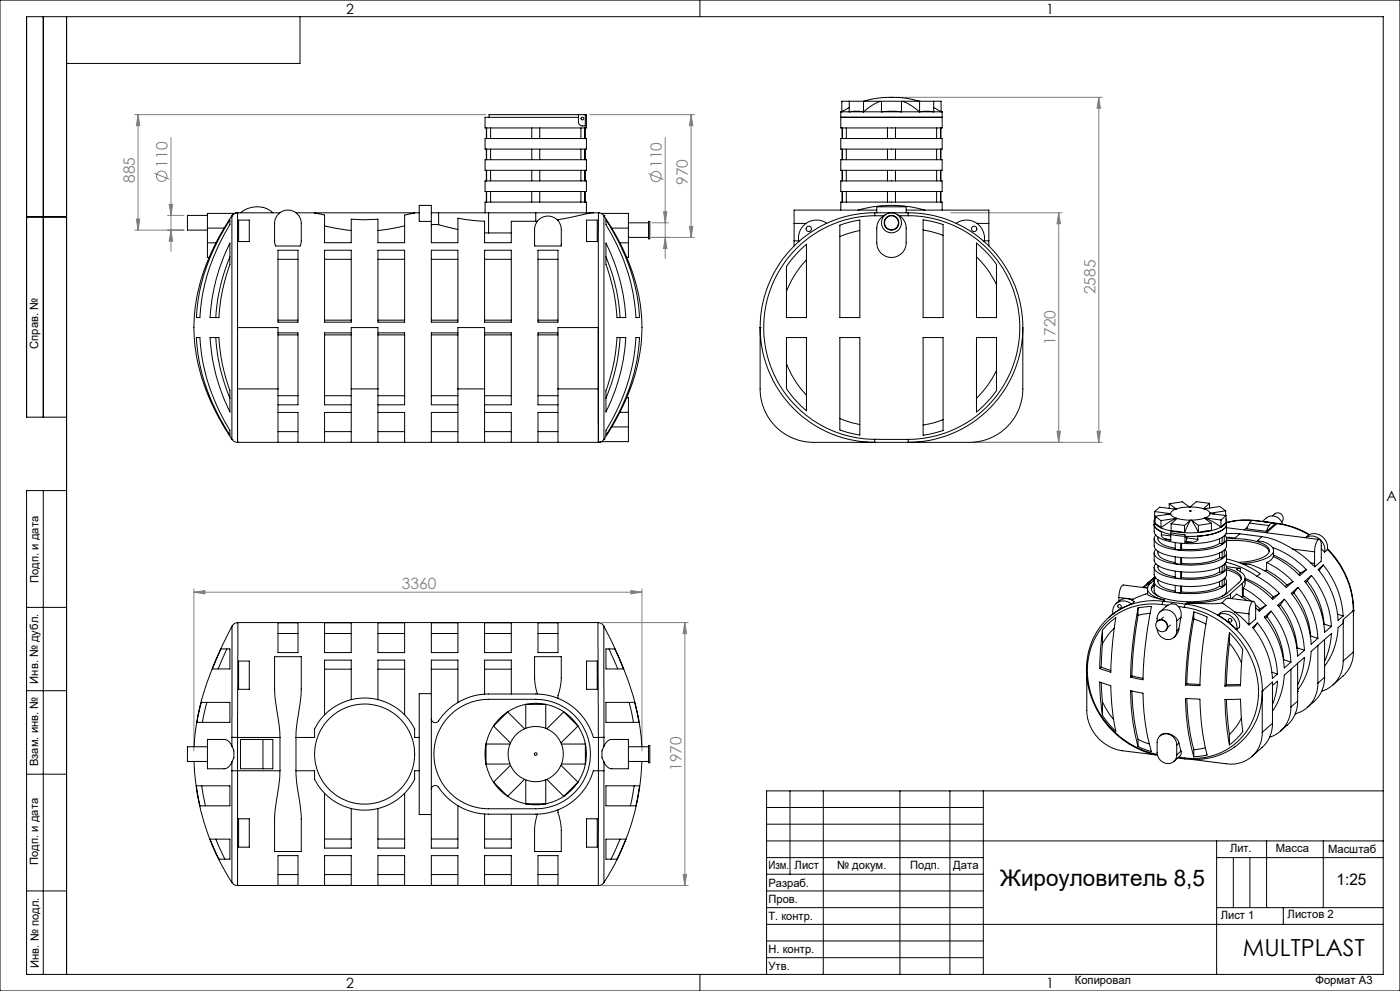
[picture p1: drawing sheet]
<svg xmlns="http://www.w3.org/2000/svg" width="420mm" height="297mm" viewBox="0 0 420 297" stroke-linecap="round" stroke-linejoin="round" font-family="sans-serif">
<g fill="none" stroke="#808080" stroke-width=".3">
<path d="M40.4 34.4h105.3M41.4 34.4l.5 3.3h-1zM41.4 34.4v34.6M176.9 34.4h31.4M207.3 34.4l.6 3.3h-1.1zM207.3 34.4v36.8M268.9 29.2h61.7M329.6 29.2l.5 3.3h-1zM329.6 29.2v103.4M46.3 51.9l4.4 1.8M51.3 41.2v34.1M194.6 52l4.4 1.8"/>
<path d="M199.6 41.3v36.2M40.4 69h14.8M40.9 65.6h1l-.5 3.4zM50.3 64.6h4.9M50.8 61.3h1l-.5 3.3zM51.3 69l.5 3.3h-1zM195.5 71.2h12.8M195.5 66.8h5.1M199.1 63.5h1l-.5 3.3zM199.6 71.2l.5 3.3h-1zM206.8 67.9h1.1l-.6 3.3zM285.3 63.8h33.3"/>
<path d="M317.6 63.8v68.8M317.6 63.8l.5 3.3h-1zM291.9 132.6h38.7M317.1 129.3h1l-.5 3.3zM329.1 129.3h1l-.5 3.3zM58.2 177.5l3.3-.5v1zM58.2 176.5v48.5M58.2 177.5h134.4M189.3 177l3.3 .5-3.3 .5zM192.6 176.5v48.5M180.5 186.6h25.9M205.5 186.6v78.8"/>
<path d="M205.5 186.6l.5 3.3h-1.1zM180.5 265.4h25.9M204.9 262.1h1.1l-.5 3.3z"/>
<circle cx="48.5" cy="52.8" r="1.55"/>
<circle cx="196.8" cy="52.9" r="1.56"/>
</g>
<g fill="none" stroke="#000" stroke-width=".3">
<path d="M0 0h420v297h-420zM13 5v120M20 5v287M90 5v14h-70M210 0v5M8 65h12M20 125h-12v-120h407v287h-407v-145h12M13 147v145M8 182h12M8 207h12M8 232h12M237 237v25"/>
<path d="M247 237v55M270 237v55M285 237v55M295 237v55M415 237h-185v55M230 257h65M230 242h65M230 247h65M230 252h185M365 252v40M365 257h50M370 257v15"/>
<path d="M375 257v15M380 252v20M397 252v20M8 267h12M230 262h65M230 267h65M230 272h65M230 277h185M365 272h50M385 272v5M210 292v5M230 282h65"/>
<path d="M230 287h65"/>
</g>
<g fill="#808080">
<path d="M58.2 177.5l3.3-.5v1zM189.3 177l3.3 .5-3.3 .5z"/>
<path d="M51.3 69l.5 3.3h-1zM50.8 61.3h1l-.5 3.3zM40.9 65.6h1l-.5 3.4zM41.4 34.4l.5 3.3h-1zM199.6 71.2l.5 3.3h-1zM199.1 63.5h1l-.5 3.3zM206.8 67.9h1.1l-.6 3.3zM207.3 34.4l.6 3.3h-1.1zM317.1 129.3h1l-.5 3.3zM317.6 63.8l.5 3.3h-1zM329.1 129.3h1l-.5 3.3zM329.6 29.2l.5 3.3h-1z"/>
<path d="M205.5 186.6l.5 3.3h-1.1zM204.9 262.1h1.1l-.5 3.3z"/>
</g>
<g fill="none" stroke="#000" stroke-width=".3">
<path d="M145.9 38.3v3.2M146 38.3v3.2M147.2 38.3v3.2M159.5 38.3v3.2M161.9 38.3v3.2M173.5 34.4v2.1a1.52 1.52 0 0 0 2.1 1.2v-3.3M173.5 34.4h-26.8v.8M173.5 34.4h2.1M174.3 38.3v3.2M175.5 38.3v3.2M175.6 34.4h.3v3.9h-30.4v-3.1h28M252.2 35.1h30.4"/>
<path d="M252.2 33.5h.4M252.2 35.2h30.4M252.2 33.5v4.8h30.4v-4.8M252.6 33.3l-.4 .2M252.6 33.5h2.2M252.6 33.5v-3.2h11.5a16.3 16.3 0 0 0-5.1 3.2M252.7 38.3v3.2M253.4 35.1v.1M253.9 38.3v3.2M254.8 33.5h4.2M254.8 32.2l-2.2 1.3M254.8 33.5l1.6-.2 2.6 .2"/>
<path d="M254.8 30.3v3.2M259 33.5h5.4M259 30.3v3.2M259.2 30.3a30 30 0 0 1 16.5 0M264.4 33.5h6M264.4 33.5l2.7-.2 3.3 .2M264.4 33.5v-3.2h6v3.2M266.2 38.3v3.2M268.6 38.3v3.2M270.4 33.5h5.5M275.9 33.5h4.2M275.9 33.5a17 17 0 0 0-5.1-3.2h11.5v3.2"/>
<path d="M275.9 33.5l1.6-.2 2.6 .2M275.9 30.3v3.2M280.1 33.5h2.2M280.1 32.2l2.2 1.3M280.1 30.3v3.2M281 38.3v3.2M281.4 35.1v.1M282.2 38.3v3.2M282.3 38.3v3.2M282.3 33.5h.3M282.4 33.3l.2 .2M145.5 41.5h30.4v3.2h-30.4z"/>
<path d="M145.5 47.9h30.4v3.1h-30.4zM145.5 54.2h30.4v3.2h-30.4zM145.9 44.7v3.2M145.9 51v3.2M145.9 57.4v3.2M146 44.7v3.2M146 51v3.2M146 57.4v3.2M147.2 44.7v3.2M147.2 51v3.2M147.2 57.4v3.2M159.5 44.7v3.2"/>
<path d="M159.5 51v3.2M159.5 57.4v3.2M161.9 44.7v3.2M161.9 51v3.2M161.9 57.4v3.2M174.3 44.7v3.2M174.3 51v3.2M174.3 57.4v3.2M175.5 44.7v3.2M175.5 51v3.2M175.5 57.4v3.2M252.2 41.5h30.4v3.2h-30.4z"/>
<path d="M252.2 54.2h30.4v3.2h-30.4zM252.2 47.9h30.4v3.1h-30.4zM252.7 44.7v3.2M252.7 51v3.2M252.7 57.4v3.2M253.9 44.7v3.2M253.9 51v3.2M253.9 57.4v3.2M266.2 44.7v3.2M266.2 51v3.2M266.2 57.4v3.2M268.6 44.7v3.2"/>
<path d="M268.6 51v3.2M268.6 57.4v3.2M281 44.7v3.2M281 51v3.2M281 57.4v3.2M282.2 44.7v3.2M282.2 51v3.2M282.2 57.4v3.2M282.3 44.7v3.2M282.3 51v3.2M282.3 57.4v3.2M62.2 72.8v4.3h.5"/>
<path d="M62.2 64.6h-6v4.4h6M62.2 72.8h2.6M62.2 68.4h5M62.2 68.4v4.4M64.8 72.8l-1.4 2.9a51.8 51.8 0 0 0 1.5 48.1l4.7 7.9M67.2 68.4l-2.4 4.4M69 72.8v2.2a16.1 16.1 0 0 1-1.3 8.1 54.6 54.6 0 0 0-2 12.1h-2.7a57.1 57.1 0 0 1 6-22.4zM69 65.9v1.2a65.1 65.1 0 0 0-8.4 22.1l-.6 6h-1.1a58.5 58.5 0 0 1 10.1-29.3zM69 77a55.4 55.4 0 0 0-4.3 18.2M69.6 64.7v67M69.6 64.7l-2.4 3.7M69.6 64.7h.1"/>
<path d="M70.2 64.1l-.6 .6M70.2 64.1l-8-.1v4.4M71.3 63.8l-1.1 .3M71.3 63.8v34.4M71.3 63.8l-.9 .2-.8 .7M71.3 63.8h.1M71.3 63.8h12.7M71.6 66h3.2v6.4h-3.2zM72.1 63.8a7.4 7.4 0 0 1 9.7 0M83.4 75h6v21.6h-6zM83.4 77.7h6M83.5 64.2a4 4 0 0 1 4.4-1 4 4 0 0 1 2.5 3.8v5.4l-.3 1.3h-7.4l-.3-1.3v-5.7l.2-1.1z"/>
<path d="M88.8 63.8h5.6M94.4 63.8l3 .6v8.3h8v-7l3.3 .2 4.7-.2v7h8v-8.3l3-.6M94.4 63.8h30M97.4 75h8v21.6h-8zM97.4 67.7l8 1.4M97.4 77.7h8M113.4 75h8v21.6h-8zM113.4 77.7h8M121.4 67.7l-8 1.4M124.4 63.8h1.4M125.8 61.6h3.6v4.8h-3.6zM129.4 75h8v21.6h-8z"/>
<path d="M129.4 63.8h2.2M129.4 77.7h8M131.6 67.3h-1.4l-.8 .2M131.6 67.3l5.8 1.5M131.6 63.8h15M131.6 63.8v3.5M145.4 75h8v21.6h-8zM145.4 69.8h1.2M145.4 77.7h8M145.5 63.8v-3.2h30.4v3.2M146.6 63.8h14.1M146.6 69.8h6.8"/>
<path d="M146.6 63.8v6M160.7 63.8h17.3M160.7 63.8v2.5M161.2 66.3h-7.8v6.4h-8v-6.4l-3.6-.2-4.4-.7v7.3h-8v-6.3M161.4 75h6v21.6h-6zM161.4 77.7h6M161.5 66a4 4 0 0 1 4.4-1 4 4 0 0 1 2.5 3.8l-.1 4.9h-7.9v-5.2l.2-1.1zM176 66h3.2v6.4h-3.2zM178 63.8l-10.6 2v.3M178 63.8h1.5M179.5 63.8v34.4M179.5 63.8l.9 .2 .8 .7"/>
<path d="M179.5 63.8h.1M180.6 64.1l7.9-.1v4.4M181.2 64.7h.1M181.2 64.7v67M181.2 64.7l2.3 3.7M181.8 65.9a59.1 59.1 0 0 1 10.1 29.3h-1.1a58.7 58.7 0 0 0-9-27.9zM181.8 72.8a58.4 58.4 0 0 1 5.9 22.4h-2.6a55.9 55.9 0 0 0-3.3-16zM181.8 77a55.4 55.4 0 0 1 4.2 18.2M183.5 68.4l2.4 4.4M183.5 68.4h5M185.9 72.8l1.2 2.3a51.7 51.7 0 0 1-1.2 48.5M185.9 72.8h2.6"/>
<path d="M188.5 72.8v4.3h-.5M188.5 66.8h6.1M188.5 71.2h6.1M188.5 68.4v4.4M194.6 66.4h.3v5.2h-.3zM238.2 72.2v1.5M238.2 67v5.2M238.2 72.2h1.4M238.2 67h3.6M239.5 75.5l2.4-2.3v22h-6v-15.3zM241.9 77.9l-.6 .6a29.2 29.2 0 0 0-5.4 8.8M248 66.9a5.4 5.4 0 0 0-6-.1 5.4 5.4 0 0 0-2.4 5.6"/>
<path d="M252 67.5l2.9-.9 3.1-.6v29.2h-6zM252.2 63v-2.4h30.4v2.4M257.4 63a36.3 36.3 0 0 1 20.1 0M258 69.1l-3.8 1-2.2 .8M262.4 64.7a33.5 33.5 0 0 0-33.3 33.5 33.5 33.5 0 0 0 33.3 33.5M262.4 64.7h2.7M262.4 63.8a34.4 34.4 0 0 0-34.4 34.4M262.4 63.8v.9M262.4 63.8h10.1M263 63.8v-1.8h8.9v1.8M263 63h-24.8v4M265.7 64.3a4.5 4.5 0 0 0-2.7 4.1v4.4a4.4 4.4 0 0 0 4.4 4.4 4.4 4.4 0 0 0 4.5-4.4v-4.4a4.5 4.5 0 0 0-2.7-4.1"/>
<path d="M269.8 64.7h2.7M271.9 63h24.8v4M272.5 64.7a33.5 33.5 0 0 1 33.4 33.5 33.5 33.5 0 0 1-33.4 33.5M272.5 63.8a34.3 34.3 0 0 1 34.3 34.4M272.5 63.8v.9M276.9 68.9l2.4 .5 3.6 1.2M276.9 65.9l6 1.4v27.9h-6zM286.8 66.9a5.4 5.4 0 0 1 6.1-.1 5.4 5.4 0 0 1 2.3 5.6M292.9 72.8a33.7 33.7 0 0 1 6 6.4v16h-6zM292.9 77a28.7 28.7 0 0 1 6 8.3M293.1 67h3.6M295.3 72.2h1.4"/>
<path d="M296.7 72.2v1.5M296.7 67v5.2M71.3 98.2v34.4M71.3 98.2h12.1v18.4M71.3 98.2v18.4M83.4 99.8h6v21.5h-6M83.4 96h6M97.4 96h8M105.4 99.8h-8v21.5h8M113.4 99.8h8v21.5h-8M113.4 96h8M129.4 96h8"/>
<path d="M137.4 99.8h-8v21.5h8M145.4 99.8h8v21.5h-8M145.4 96h8M161.4 96h6M167.4 99.8h-6v21.5h6M179.5 98.2v34.4M179.5 98.2h-12.1v18.4M179.5 98.2v18.4M228 98.2a34.4 34.4 0 0 0 34.4 34.4M228 98.2h.1M228 98.2v18.4a16 16 0 0 0 16.1 16h18.3M306.8 98.2a34.4 34.4 0 0 1-34.3 34.4"/>
<path d="M306.8 98.2v18.4a16 16 0 0 1-16 16h-18.3M58.9 101.2h1.1a61.1 61.1 0 0 0 9 28.1v1.2a58.8 58.8 0 0 1-10.1-29.3zM63 101.2h2.7a54.4 54.4 0 0 0 3.3 15.9v6.4a58.5 58.5 0 0 1-6-22.3zM64.7 101.2a55.4 55.4 0 0 0 4.3 18.2M71.3 116.6v16M71.3 116.6h12.1M83.4 116.6v16M83.4 100.4h6M83.4 118.6h6M97.4 100.4h8M97.4 118.6h8M105.4 116.6v16"/>
<path d="M105.4 116.6h8M105.4 116.6v-18.4h8v18.4M113.4 116.6v16M113.4 100.4h8M113.4 118.6h8M129.4 100.4h8M129.4 118.6h8M137.4 116.6v16M137.4 116.6h8M137.4 116.6v-18.4h8v18.4M145.4 116.6v16M145.4 100.4h8"/>
<path d="M145.4 118.6h8M161.4 100.4h6M161.4 118.6h6M167.4 116.6v16M167.4 116.6h12.1M179.5 116.6v16M185.1 101.2h2.6a56.7 56.7 0 0 1-5.9 22.3v-2.2a15.9 15.9 0 0 1 1.2-8 52.6 52.6 0 0 0 2.1-12.1zM186 101.2a55.4 55.4 0 0 1-4.2 18.2M188 119.2h.5v4.4M190.8 101.2h1.1a59.4 59.4 0 0 1-10.1 29.3v-1.2a61.1 61.1 0 0 0 9-28.1zM235.9 101.2h6v21.9a32.2 32.2 0 0 1-6-6.7zM235.9 109a29.5 29.5 0 0 0 6 9.5"/>
<path d="M252 101.2h6v29.2l-6-1.5zM276.9 101.2h6v27.8l-6 1.5zM292.9 101.2h6v15.9a33.7 33.7 0 0 1-6 6.4zM298.9 111a29.7 29.7 0 0 1-6 8.4M69.6 131.7l.6 .6 1.1 .3M69.6 131.7h.1M71.3 132.6h.1M71.3 132.6h108.2M83.4 123.6h6v9M83.4 129.4h6M97.4 129.4h8M105.4 123.6h-8v9"/>
<path d="M113.4 123.6h8v9M113.4 129.4h8M129.4 129.4h8M137.4 123.6h-8v9M145.4 123.6h8v9M145.4 129.4h8M161.4 129.4h6M167.4 123.6h-6v9M179.5 132.6h.1M181.2 131.7h.1M181.2 131.7l-.6 .6-1.1 .3M183.5 127.9l-2.3 3.8"/>
<path d="M183.5 127.9h5M185.9 123.6l-2.4 4.3M185.9 123.6h2.6M188.5 127.9v4.5h-8.1l-.9 .2M188.5 123.6v4.3M252 125.4l2.9 1.1 3.1 .7M262.4 131.7h10.1M262.4 131.7v.9M262.4 132.6h10.1M272.5 131.7v.9M282.9 125.8l-2.9 .9-3.1 .7M346.3 156.1v3.2a3.6 3.6 0 0 0 3 2.6l3.8 .8 4.5 .2 4.2-.3 2.2-.5 2-.7a2.73 2.73 0 0 0 1.9-2.1v-3.2"/>
<path d="M346.4 155.5l-.1 .7 .2 .7M346.4 153.3l1.5-1.3 4.7 .6a1.76 1.76 0 0 0-1.4 1.3M346.4 153.3l4.8 .6M346.4 153.3v2.2M346.5 154.7l4.7-.7a2.4 2.4 0 0 0 1.8 1.3M346.5 156.9l.9 .8 .9 .5M346.5 156.9l1.8 1.3M346.5 155.4l-.1 .1M346.5 154.7l1.8 1.3M346.5 154.7v2.2M348.3 158.2l3 .9M348.3 156v2.2"/>
<path d="M348.4 159.3l-.2-.1a2.73 2.73 0 0 1-1.9-2 4.1 4.1 0 0 0 3.5 2.6l3.6 .7 4.9 .3 4-.5 3.7-1.1a2.73 2.73 0 0 0 1.9-2 3.9 3.9 0 0 1-3.3 2.6l-2.8 .6-2.5 .3M348.4 159.3v1M348.4 159.3h.1M350.8 151l2.1 1.5M350.8 151l3.9-.6 2.1 1.5M350.8 151v1.4M351.2 153.9l-1.5 .4M351.3 159.1l4.1 .5M351.3 157l4.1 .5M351.3 157v2.1M352.3 152.5h.6M353 155.3l-2.5 1.3-2.2 1.6"/>
<path d="M353 155.3l-4.7 .7M355.4 157.5v2.1M356.8 151.9h.3M356.8 151.9l-3.9 .6M356.8 153.1h.6zM357 151.9l1.7 .1 2.4 .5M357.2 155.9l-1.8 3.7M357.2 155.9l-4-.5-1.9 1.6M357.2 155.9l-1.8 1.6M357.4 155.9l3.9-.6 2.1 1.5M357.4 155.9l2.1 3.7M357.4 155.9l2.1 1.5"/>
<path d="M359.5 159.6h-4.1M359.5 157.4v2.2M361.1 152.5h.5M361.5 155.2l2.3 1.1 2.5 1.7M361.5 155.2l4.8 .7M362.9 150.8l-4-.4-1.9 1.5M362.9 150.8l-1.8 1.7M362.9 150.8v1.5M363 153.8l1.4 .3M363.4 159l-3.9 .6M363.4 156.8l-3.9 .6M363.4 156.8v2.2"/>
<path d="M366.3 158l-2.9 1M366.3 155.9v2.1M367.7 153.1l-1.8-1.3-4.7 .7 .4 .1a1.92 1.92 0 0 1 1.4 1.2M367.7 153.1l-4.7 .7M367.7 153.1v1.4M367.8 160h4.1M367.8 155.5v1.2M367.8 154.5l-4.8-.6a1.83 1.83 0 0 1-1.5 1.3M367.8 156.7l-.6 .7-.9 .6M367.8 156.7l-1.5 1.3M367.8 154.5l-1.5 1.4M367.8 154.5v2.2"/>
<path d="M367.9 158.1l27.8 3.6M371.9 160l-1.4 1.3-2.6-.2M371.9 160l6.7 .8M374.3 157.9l-1 .9M374.8 156.8l-.7 1.7 5.9 .7M374.8 156.8l5.9 .7M375.7 156h-4.2l-3.6 .6a22.1 22.1 0 0 1 8.7-.6M376.4 156h.2M376.6 156l6.6 .9M378.7 156.3l1.2-1a3.1 3.1 0 0 1 4.9 1.8M379.5 156.4l.9 .1M380.7 157.5a.96 .96 0 0 1 .7-.7 .96 .96 0 0 1 1 .3l-2.4 2.1"/>
<path d="M380.7 157.5l-.7 1.7M381.8 154.6l.6-.6a1.57 1.57 0 0 1 2.1 .2 1.57 1.57 0 0 1 0 2.1M381.8 156.7l-6-.7-1 .8M382.1 156.8l.9 .1M383 156.9a24.9 24.9 0 0 1 9.7 3.4M383 156.9l-3.1 2.8M383.2 156.9a24 24 0 0 1 9.7 3.3M383.2 156.9h-.2M384.5 156.3v.1M335.7 179.1l4.2 .5M335.7 179.1v1.1M339.9 179.6l-.4 .2"/>
<path d="M344.2 177.9l-4.3 1.7M344.2 177.9a4.5 4.5 0 0 0 3.4 1.5l1.8 .5M344.2 176.4v1.5M344.3 176.2l-7.4-.9-.9 1.3-.3 2.5M344.3 175.9l-.5 .3M345.5 174.6l-2.5 1.5M346.1 175.6l-.7 1.1M346.1 175v.6M346.2 173.1l-2 1.8 2.5-1.7a1.75 1.75 0 0 0 1 2.9l1.2 .6 2.5 .7 4.6 .5 5.5-.3 2.5-.5 2-.7a2.3 2.3 0 0 0 1.9-2.5l-.4-.7M346.2 173.1l.3-.2-3.7 3.2M346.2 173.1l.3 .3M346.3 161.5v2.1a3.6 3.6 0 0 0 3 2.5l3.5 .8 5.2 .3 4.6-.5 3.4-1a2.61 2.61 0 0 0 1.9-2.1v-2.1l6.1 .2 4.5 1.1a2.71 2.71 0 0 1 2.3 2.5 6.2 6.2 0 0 1-4.8 2.7l-4.5 .6"/>
<path d="M346.3 165.7v2.2a4.1 4.1 0 0 0 3.5 2.6l3.6 .8 4.9 .2 4-.4 3.7-1.1a2.73 2.73 0 0 0 1.9-2.1v-2.2M346.3 170v2.2a3.5 3.5 0 0 0 3 2.5l3.8 .8 4.5 .3 4.2-.4 2.2-.4 2-.8a2.73 2.73 0 0 0 1.9-2v-2.2M346.3 174.3v2.7a2.38 2.38 0 0 0 1.3 1.7M346.3 175h-.2M346.3 175.5l-.2 .1M346.4 173.8l-1.3 1.1a1.97 1.97 0 0 0-.8 1.9 1.97 1.97 0 0 0 1.4 1.6l1.2 .6 2.5 .9M346.7 160.4a1.75 1.75 0 0 0 1 2.9l1.2 .5 2.5 .7 4.6 .6 5.5-.3 2.5-.6 2-.7a2.3 2.3 0 0 0 1.9-2.5l-.4-.6M346.7 164.7a1.75 1.75 0 0 0 1 2.9l1.8 .7 2.1 .6 5.1 .5 5.1-.4 2.2-.4 2-.8a2.26 2.26 0 0 0 1.8-2.6l-.3-.5M346.7 168.9a1.75 1.75 0 0 0 1 2.9l3.4 1.2 5.2 .6 5.8-.4 3.9-1.1a2.22 2.22 0 0 0 1.8-2.6l-.3-.6M347.4 160.9v.6a4.1 4.1 0 0 0 3.6 2.5l1.6 .3M347.4 165.2v.5a3.6 3.6 0 0 0 3.2 2.4l2 .5M347.4 169.5v.5a3.6 3.6 0 0 0 3.2 2.4l2 .5"/>
<path d="M347.4 173.8v.5a4.1 4.1 0 0 0 3.6 2.5l1.6 .4M348.4 160.3l.3 .7 .9 .5M348.4 160.3l2.8 .3M349.4 179.9l-.4 .3M349.6 161.5l1.6 .5v-2.3l4.3 .5v2.3M349.6 161.5l1.6 .2M352.6 162.6v2l1.6 .2M352.6 166.9v2l1.6 .2M352.6 171.2v2l1.6 .2M352.6 175.4v2.1l1.6 .2M354.2 162.8v2M354.2 167.1v2"/>
<path d="M354.2 171.4v2M354.2 175.6v2.1M354.5 164.6l-.3 .2M354.5 162.8v1.8M354.5 167.1v1.8M354.5 171.4v1.7M354.5 175.7v1.7M354.5 168.9l-.3 .2M354.5 173.1l-.3 .3M354.5 177.4l-.3 .3M355.5 162.5h2M355.6 160.7l.1 .4 .1-.3"/>
<path d="M355.7 162.3l1.8 .2M355.7 162.3l-.2 .2M356 161.2l-.3 1.1M356 161.2l3.3 .4M356 160.8v.4M359.2 160.7h.1M359.3 161.6l-.6 .7-1.2 .2M359.3 160.7v.9M365.9 162.9l-1.4 .7-3 .8-3 .3-4-.1M365.9 167.1l-1.8 .9-3.4 .8-2.8 .2-3.4-.1M365.9 171.4l-1.8 .9-3.1 .7-2.8 .2-3.7-.1M365.9 175.7l-1.8 .9-2.9 .6-3.9 .3-2.8-.1"/>
<path d="M365.9 162.9l.7 .1M365.9 161.5v1.4M365.9 165.7v1.4M365.9 170v1.4M365.9 174.3v1.4M365.9 167.1l.7 .1M365.9 171.4l.7 .1M365.9 175.7l.7 .1M366.6 161v2M366.6 165.3v1.9M366.6 169.6v1.9M366.6 173.9v1.9"/>
<path d="M367.3 160.6v1.8l-.7 .6M367.3 164.9v1.8l-.7 .5M367.3 169.2v1.8l-.7 .5M367.3 173.4v1.9l-.7 .5M367.8 168.5a27.5 27.5 0 0 1 9.3 4.2M367.9 174.3v2.7a2.19 2.19 0 0 1-1.3 1.7M367.9 170.2l2.6 1a2.28 2.28 0 0 1 1.8 2.7l-.5 .7-4.1 3.5-2.2 1.1-2.4 .6-3.5 .5h-4.5l-4.2-.5-2.8-.9a2.99 2.99 0 0 1-2.7-2.8l.7-1.1M367.9 170.8l2.6 .9a2.96 2.96 0 0 1 1.9 1.9M367.9 167.5a27.5 27.5 0 0 1 10.1 4.4l-.9 .8M367.9 162l6.1 .2 2.6 .5 2 .7a3.2 3.2 0 0 1 2.2 1.9M367.9 169.8l4.2 .6M369.1 177.9l-2.6 1.5-3.1 .8-3.4 .4-3.9 .1"/>
<path d="M369.1 177.9v1.5M369.4 179.4l1.6-1.4 3.1 2M372.1 170.4h-.4a.4 .4 0 0 0-.5-.1 .4 .4 0 0 0-.2 .4l.3 .2a2.73 2.73 0 0 1 2.2 2.8l-.8 1.1M372.1 170.4v.9M372.7 174.8l-3.6 3.1M372.7 174.8v4.1M372.7 178.9l-.1 .1M372.9 169.1a11.8 11.8 0 0 1 6.5 2 26.2 26.2 0 0 1 6.5 5l2-1.8M373 176.2a27 27 0 0 1 6.8 5.2M373 178.6l-.3 .3M373 178.6l2.3 1.6M373 176.2v2.4"/>
<path d="M373.5 173.3v2.1l-.5 .8M373.5 173.7a25.8 25.8 0 0 1 8.3 6l2-1.8M373.5 173.4a23.5 23.5 0 0 1 8.5 5.5M377.1 172.7a26.7 26.7 0 0 1 6.7 5.2M378.6 160.8a23.2 23.2 0 0 1 9.3 3.8M378.6 160.8l-1.4 1.3 1.7 .2 1.1 .5a2.36 2.36 0 0 1 1.9 2.8 9.3 9.3 0 0 1-6.6 3l-2.8 .3M380 168.6a27.1 27.1 0 0 1 7.9 5.7M380 168.6l1.4-.9 .6-.9a25.5 25.5 0 0 1 7.9 5.7l2-1.8M380 170.8l-.7 .2M380 170.8a25.8 25.8 0 0 1 6.1 4.5M380 168.6v2.2M381.7 164a26.6 26.6 0 0 1 10.2 6.7"/>
<path d="M382 178.9l-.5 .4M382.1 166.4a24 24 0 0 1 8 5.4M382.1 165v1.8M383.8 177.9l-1.8 1M385.3 179.6l-2 1.8a26.5 26.5 0 0 1 6 15.2l2-1.7M385.3 179.6a26.2 26.2 0 0 1 6 15.3M385.3 179.6l-1.2 1.7M386.1 175.3l-.5 .5M387.9 164.6l3 2 2.3 2.1M387.9 174.3l-1.8 1M387.9 164.6l6.5 .8M388.2 177.7a24.4 24.4 0 0 1 5 12.9"/>
<path d="M388.2 177.7l-.6 .4M389.4 176a26.5 26.5 0 0 1 6 15.3M389.4 176l-2 1.8a26.5 26.5 0 0 1 5.9 15.3l2.1-1.8M389.4 176l-1.2 1.7M390.1 171.8l-.5 .4M391.8 161.1l.8-.8a4 4 0 0 1 5.6 4.4l-.8 .7M391.8 161.1a4 4 0 0 1 5.6 4.3M391.8 161.1l.2 .1M391.9 170.7l-1.8 1.1M392.2 174.1a23.6 23.6 0 0 1 5 12.9M392.2 174.1l-.5 .5M393.2 168.7l1.2 1.2"/>
<path d="M393.2 168.7l1.2 .2M393.4 172.5l-2 1.7a26.5 26.5 0 0 1 6 15.3l2-1.8M393.4 172.5a26.2 26.2 0 0 1 6 15.2M393.4 172.5l-1.2 1.6M394.4 165.4l.5-2.7a.79 .79 0 0 1 .3-.8 .79 .79 0 0 1 .8 0l.4 1.1-.1 5.1-1.9 1.8M394.4 168.9v1M394.4 165.4v3.5M396.4 164.5l1 .9M397 169.3a26.5 26.5 0 0 1 5.9 15.3M397 169.3l-1.5 1.4a26.5 26.5 0 0 1 5.9 15.2l1.5-1.3M397 169.3l-1.3 1.7M398.2 164.4a26.1 26.1 0 0 1 7.8 20.1"/>
<path d="M398.2 164.6a26.7 26.7 0 0 1 7.8 18.4M66.3 194.5h2.7v6h-5.3zM68.1 194.5l-2.7 6M69.6 187.7l-3.3 6.7a78.1 78.1 0 0 0-8.1 29.4M69.6 187.7v33.3M71.3 186.6l-.8 .2-.9 .9M71.3 186.6v34.4M71.3 186.6h.1M71.3 186.6h108.2M71.6 198.1h3.2v8.5h-3.2zM83.4 186.7h6v8.9h-6zM83.4 189.9h6"/>
<path d="M97.4 186.7h8v8.9h-8zM97.4 189.9h8M113.4 186.7h8v8.9h-8zM113.4 189.9h8M129.4 186.7h8v8.9h-8zM129.4 189.9h8M145.4 186.7h8v8.9h-8zM145.4 189.9h8M161.4 186.7h6v8.9h-6zM161.4 189.9h6M176 198.1h3.2v8.5h-3.2zM179.5 186.6v34.4"/>
<path d="M179.5 186.6h.1M179.5 186.6l1.1 .4 .6 .7M181.2 187.7l4.4 9.2a75.4 75.4 0 0 1 6.9 26.9M181.2 187.7v33.3M181.8 194.5h2.7l2.5 6h-5.2zM182.7 194.5l2.6 6M330.3 200l3 .9M330.3 200l-.4 .4M330.7 188.9l1.4-1.6 2.7-2.2-1 6.8-.6 9.6-3.3-1.1M330.7 188.9l-.6 6.7-.2 4.8M330.7 193l-.4 7M330.7 188.9v4.1"/>
<path d="M333.9 184l-1.1 .9M334.3 188.3l-.4 .3a15.7 15.7 0 0 0-3.2 4.4M334.6 181.1a3.5 3.5 0 0 1 4.9-.1l-3.4 1.5-2.2 1.5a3.5 3.5 0 0 1 .7-2.9zM335.7 180.2a3.5 3.5 0 0 1 4.6 .1l-.8 .7M335.7 180.2l-.8 .7M341.4 182.2l4-.5a123.5 123.5 0 0 0-2.5 22l-3.7-.7M341.4 182.2a124.4 124.4 0 0 0-2.2 20.8M341.4 184.4a125.1 125.1 0 0 0-1.8 18.2M341.4 182.2v2.2M345.1 183.8l-3.7 .6M347.1 188.5a3 3 0 0 0 2.3 3 3 3 0 0 0 3.5-1.6l.1-.8M347.1 186.3a1.81 1.81 0 0 1 2.8 .4 1.81 1.81 0 0 1-.9 2.6 1.93 1.93 0 0 1-1.9-.9 1.93 1.93 0 0 1 0-2.1z"/>
<path d="M347.2 186.2a1.86 1.86 0 0 1 2.6 .2 1.86 1.86 0 0 1-.1 2.5M348.6 181.2a19.5 19.5 0 0 0-22.2 22.1 26.4 26.4 0 0 0 20.8 22.8M348.6 181.2l1.7 .2M349 180.2a20.3 20.3 0 0 0-22.8 24.1 27 27 0 0 0 21.1 22M349 180.2l6.7 .8M349 180.2l-.4 1M349 185l-.8 .7M350.3 181.4l-2.3 2M350.3 181.4a2.44 2.44 0 0 1 3.2 .4M351.1 187.3l-.8 .8M353 186.1a3.1 3.1 0 0 0-2-3.1 3.1 3.1 0 0 0-3.5 1.1l-.3 .8-.1 1.4M353 186.1v3"/>
<path d="M353.5 181.8l.7 1.3 .1 1.9M353.5 181.8l1.8 .2M353.7 188.5l-.7 1.7-.9 .9M353.7 188.5l-.7 .6M354.3 185l-.6 3.5M354.3 185l-1.3 1.1M355.3 182a26 26 0 0 1 22 28.7 19.3 19.3 0 0 1-22 16.5M355.7 181l-.4 1M355.7 181a26.9 26.9 0 0 1 23 26.1M356.1 180.7l6 .2 4.5-.2 3.9 2.7M356.1 180.7l-.4 .3M358.1 183.4a131.2 131.2 0 0 0-2.5 21.9"/>
<path d="M358.1 183.4l4 1.5a139 139 0 0 0-2.1 20.6l-4.4-.2M358.1 185.5a119.6 119.6 0 0 0-2 19.4M358.1 185.5l3.7 1.5M358.1 183.4v2.1M365.4 184.3l2.5 1.7 3.1 2.7M365.4 184.3a4 4 0 0 1 5.6 4.4M365.4 184.3l.8-.7a4.1 4.1 0 0 1 5.6 4.4l-.8 .7M368.8 189.6l-.9 8-.4 8M368.8 189.6l2.2 2.4 1.8 2.6-.7 10.9-4.6 .1M368.8 192.8l-.9 12.4M368.8 192.8l2.3 3.2 1.4 2.7M368.8 189.6v3.2"/>
<path d="M370.5 183.4l3.8 3.5M370.5 183.4l4.2 .6M374.3 186.9l.4 .4M374.3 186.9h.4M374.7 184l.5-2.9a.73 .73 0 0 1 .3-.7 .73 .73 0 0 1 .8 0l.4 1.3v3.8l-2 1.8M374.7 186.9v.4M374.7 184v2.9M376.1 180.2l-7.8-.9-.9 .5-.7 1M376.6 181.2l1.4 1.3M377.3 186.7l-1.6 1.4a25.9 25.9 0 0 1 6 15.2l1.5-1.3M377.3 186.7a25.9 25.9 0 0 1 5.9 15.3M377.3 186.7l-1.3 1.7"/>
<path d="M378 182.5l-.5 .4M379.8 181.4l-2 1.8-1.1-1.1M379.8 181.4l-1.8 1.1M380 184.8a24 24 0 0 1 5.1 12.9M380 184.8l-.4 .5M381.3 183.2l-2 1.7a26.5 26.5 0 0 1 6 15.3l2-1.8M381.3 183.2a26.5 26.5 0 0 1 6 15.2M381.3 183.2l-1.3 1.6M384.1 181.3a23.6 23.6 0 0 1 5 12.9M384.1 181.3l-.5 .4M385.1 197.7l-.1 .1M385.1 197.7l2.2 .7"/>
<path d="M389.1 194.2v.1M389.1 194.2l2.2 .7M389.3 198.8l2-1.8a21.8 21.8 0 0 1-2 8.2M389.3 198.8l-2 1.8M389.3 198.8v11.3M393.2 190.6l-.1 .1M393.2 190.6l2.2 .7M395.4 193.5l-2.1 1.7a20.8 20.8 0 0 1-4 11.6M395.4 193.5v11.2M397.2 187v.1M397.2 187l2.2 .7M397.4 191.7l2-1.8a21.8 21.8 0 0 1-2 8.2"/>
<path d="M397.4 191.7l-2 1.8M397.4 191.7v11.3M401.2 184.1l1.7 .5M403 185.7l-.1 1.1-1.5 1.3a20.8 20.8 0 0 1-4 11.6M403 198.1a9.3 9.3 0 0 1-6.5 9.1M403 185.7v12.4M406 183l-3 2.7M406 195.4a9.4 9.4 0 0 1-3.1 7.2l-3.1 2.7M406 183h.1M406 183v12.4M406 195.4l-3 2.7M60.4 210.5h8.6v6h-9.9z"/>
<path d="M62.1 210.5l-1.4 6M97.4 200.6h8M105.4 209.7v-11.9h-8v16.4M113.4 209.7v-11.9h8v16.4M113.4 200.6h8M129.4 207.9h-3.6v36.2h3.6M129.4 207.9v36.2M129.4 207.9v-10.1h8v12.7M129.4 215.4a1.19 1.19 0 0 0 .8 1.1 1.19 1.19 0 0 0 1.4-.5 17.9 17.9 0 0 1 15-8h14.1a18 18 0 0 1 17.3 13h1.5M129.4 200.6h8M134.9 214.5a16.4 16.4 0 0 1 11.7-4.9h14.1a16.4 16.4 0 0 1 16.4 16.4 16.4 16.4 0 0 1-16.4 16.4h-14.1a16.4 16.4 0 0 1-15.2-10.1 16.4 16.4 0 0 1 3.5-17.8zM145.4 200.6h8"/>
<path d="M148.1 217.6l-1.2 2.1-1.1 3.3M152.3 213.4l5.1 5a8.1 8.1 0 0 0-4.3 4.3l-5-5.1M152.3 213.4l-2.5 2-1.7 2.2M152.3 213.4l-4.2 4.2M153.4 208v-10.2h-8v10.2M157.7 211.1l-2.8 .8-2.6 1.5M157.7 211.1v7.2a8.2 8.2 0 0 1 6 0v-7.2M157.7 211.1l2.8-.3 3.2 .3M157.7 211.1h6M161.2 208l-.8-3.7v-7.5h8l-.1 7.7-.9 4.8M163.7 211.1l2.8 .8 2.6 1.5M169.1 213.4l-5.1 5a7.8 7.8 0 0 1 4.3 4.3l5.1-5.1"/>
<path d="M169.1 213.4l2.2 1.7 2.1 2.5M169.1 213.4l4.3 4.2M173.4 217.6l1.4 2.6 .8 2.8M181.8 210.5h8.6l1.3 6h-9.9zM188.7 210.5l1.3 6M326 202.7v10.2a12.6 12.6 0 0 0 10.7 12.1l10 1.2M329.9 204.4l3.3 1.1 .5 7.5 1.1 6.2-3.2-3.5a4.2 4.2 0 0 1-1.2-3.6zM330.4 204.6l.3 5.7M330.7 210.3l1.8 3.2 1.6 2.1M330.7 210.3v4.1M339.2 207l3.7 .7a64 64 0 0 0 2.5 17.5l-4-1.4a65.9 65.9 0 0 1-2.2-16.8zM339.6 202.6l3.3 .7"/>
<path d="M339.6 207.1a66.7 66.7 0 0 0 1.8 14.5M339.6 202.6l-.4 .4M355.6 209.3l4.4 .2a74.3 74.3 0 0 0 2.1 16.8l-4 .5a68.1 68.1 0 0 1-2.5-17.5zM356.1 204.9l3.9 .2M356.1 209.3a65 65 0 0 0 2 15.4M356.1 204.9l-.5 .4M367.5 209.7l4.6-.2 .5 8.2a1.96 1.96 0 0 1-.6 2.7l-3.2 2.8-.9-6.3zM367.9 205.2l-.4 .4M367.9 209.6l.5 7 .4 3.5M372.2 205.1l-4.3 .1M372.4 215.2l-1.3 2.3-2.3 2.6M378.7 207.1a20.1 20.1 0 0 1-23.2 20.3"/>
<path d="M378.7 207.1h.1M378.7 219.5a9.2 9.2 0 0 1-10.7 9.4l-10.4-1.3M378.7 207.1v12.4M378.7 207.1l3-2.7v12.4M381.6 201.5l1.6 .5M381.7 205.5l1.5-1.4a20.5 20.5 0 0 1-1.5 7M381.7 216.8a9.4 9.4 0 0 1-3.1 7.2l-3 2.7M381.7 216.8l-3 2.7M387.3 200.6l-2 1.7a21 21 0 0 1-3.6 10.9M387.3 211.9a9.2 9.2 0 0 1-6.4 9M387.3 200.6v11.3M389.3 210.1a9.4 9.4 0 0 1-3.1 7.2l-2.1 1.8"/>
<path d="M389.3 207.1v.2M389.3 210.1l-2 1.8M395.4 204.7a9.2 9.2 0 0 1-6.9 9.3M397.4 203a9.6 9.6 0 0 1-3.1 7.2l-2.1 1.8M397.4 203l-2 1.7M58.2 228.2a71.1 71.1 0 0 0 11.4 36.3M58.9 235.5h10.1v6h-9zM60.5 235.5l1.1 6M62.2 223.8h-6v4.4h6M69.6 221h1.7M69.6 231h1.7M69.6 223.6a5 5 0 0 1 0 4.7"/>
<path d="M69.6 221v2.6M69.6 223.6l-.7-1.1-1-.8-5.7-.1v8.8l5.6-.1 1-.7 .8-1.3M69.6 231v33.5M69.6 228.3v2.7M71.3 231v34.4M71.3 221v10M71.3 221h12.7M71.3 231h12.7M78.9 221.6h-6.8v8.8h6.8M78.9 221.6h2.9v8.8h-2.9M78.9 221.6v8.8M84 231l-.3 3.6-1.3 9.1v11.5h8v-10.6l-1.4-9.8-.2-3.8"/>
<path d="M84 221l-.3-3.9-1.3-8.9v-11.4h8l-.1 11.5-1.4 10-.1 2.7M84 221v10M88.8 231h5.6v2.6a16.8 16.8 0 0 0 15 9.2 16.8 16.8 0 0 0 15-9.2v-2.6h1.4M88.8 221h5.6v-2.6a16.8 16.8 0 0 1 15-9.2 16.8 16.8 0 0 1 15 9.2v2.6h1.4M88.8 221v10M97.4 237.8v16.4h8v-11.9M121.4 237.8v16.4h-8v-11.9M145.8 229l1.1 3.3 1.2 2.1M145.8 223h7.2a8.2 8.2 0 0 0 0 6h-7.2M145.8 223l-.3 2.3 .3 3.7M145.8 223v6M148.1 234.4l5-5.1a8.4 8.4 0 0 0 4.3 4.3l-5.1 5.1"/>
<path d="M148.1 234.4l2 2.5 2.2 1.8M148.1 234.4l4.2 4.3M152.3 238.7l3.1 1.5 2.3 .7M169.1 238.7l-3 1.5-2.4 .7M173.4 234.4l-5.1-5.1a8.1 8.1 0 0 1-4.3 4.3l5.1 5.1M173.4 234.4l-2.1 2.5-2.2 1.8M173.4 234.4l-4.3 4.3M175.6 223h-7.2a8.2 8.2 0 0 1 0 6h7.2M175.6 229l-.8 2.8-1.4 2.6M175.6 223l.3 2.8-.3 3.2M175.6 223v6M179.5 231v34.4"/>
<path d="M179.5 231h1.7M179.5 221v10M179.5 231h-1.5a18.1 18.1 0 0 1-17.3 13h-14.1a18.7 18.7 0 0 1-15.4-8.4 1.19 1.19 0 0 0-1.8 1M181.2 221h-1.7M181.2 223.6a5 5 0 0 0 0 4.7M181.2 221v2.6M181.2 223.6l.7-1.1 1.2-.9h5.4v8.8l-5.5-.1-1.1-.7-.7-1.3M181.2 231v33.5M181.2 228.3v2.7M181.8 235.5h10.1l-1.1 6h-9zM188.5 223.8h6.1M188.5 228.2h6.1"/>
<path d="M190.3 235.5l-1.2 6M192.5 228.2a70.7 70.7 0 0 1-11.3 36.3M194.6 223.4h.3v5.2h-.3zM341.4 221.6l3.4 1.4M341.4 221.6v2.2M348 220.6a3.6 3.6 0 0 1 5.5 1.6l.2 .5M353 223.3a3.1 3.1 0 0 0-2.1-3.2 3.1 3.1 0 0 0-3.5 1.3l-.3 1v3.1a3.1 3.1 0 0 0 2.1 3.1 3.1 3.1 0 0 0 3.6-1.2l.2-1.2M353 223.3v2.9M353.3 227.2l2.2 .2M353.6 226.9l1.7 .3M353.7 222.7l.6 2.4M353.7 222.7l-.7 .6"/>
<path d="M354.3 225.1l-.1 1.3-2.1 1.8M354.3 225.1l-1.3 1.1M355.3 227.2l.2 .2M358.1 224.7v2.1M361.6 224.1l-3.5 .6M368.8 220.1v3.1M63 251.5h6v6h-3.3zM64.7 251.5l2.8 6M71.6 245.4h3.2v8.5h-3.2zM83.4 256.4h6v9h-6zM97.4 256.4h8v9h-8zM97.4 251.5h8"/>
<path d="M113.4 256.4h8v9h-8zM113.4 251.5h8M129.4 256.4h8v9h-8zM129.4 251.5h8M137.4 241.5v12.7h-8v-10.1M145.4 243.9v10.3h8v-10.2M145.4 256.4h8v9h-8zM145.4 251.5h8M157.7 240.9v-7.2a8.2 8.2 0 0 0 6 0v7.2M157.7 240.9l2.3 .3 3.7-.3M157.7 240.9h6M161.4 256.4h6v9h-6z"/>
<path d="M167.4 242.7l1 5.6v6.9h-8v-6.8l.8-4.4M176 245.4h3.2v8.5h-3.2zM181.8 251.5h5.9l-2.6 6h-3.3zM186 251.5l-2.7 6M69.6 264.5l.6 .6 1.1 .3M71.3 265.4h108.2M83.4 262.1h6M97.4 262.1h8M113.4 262.1h8M129.4 262.1h8M145.4 262.1h8M161.4 262.1h6"/>
<path d="M181.2 264.5l-.9 .7-.8 .2"/>
<circle cx="174.7" cy="35.5" r=".39"/>
<circle cx="242.6" cy="68.6" r=".8"/>
<circle cx="267.4" cy="66.8" r="2.19"/>
<circle cx="267.4" cy="66.8" r="3"/>
<circle cx="267.4" cy="66.8" r="2.08"/>
<circle cx="292.2" cy="68.6" r=".8"/>
<circle cx="335.9" cy="181.7" r=".55"/>
<circle cx="369" cy="185.9" r=".54"/>
<circle cx="109.4" cy="226" r="15"/>
<circle cx="160.7" cy="226" r=".4"/>
</g>
<text font-size="7.1" x="372.9" y="286.7">MULTPLAST</text>
<text font-size="6.9" x="300.1" y="265.6">Жироуловитель 8,5</text>
<text font-size="4.8" x="401" y="265.3">1:25</text>
<g font-size="4.7" fill="#808080">
<text x="50.2" y="50.2" transform="rotate(-90 50.2 50.2)">110</text>
<text x="198.5" y="50.3" transform="rotate(-90 198.5 50.3)">110</text>
<text x="40.4" y="54.8" transform="rotate(-90 40.4 54.8)">885</text>
<text x="206.3" y="55.4" transform="rotate(-90 206.3 55.4)">970</text>
<text x="328.6" y="88.2" transform="rotate(-90 328.6 88.2)">2585</text>
<text x="316.6" y="103.3" transform="rotate(-90 316.6 103.3)">1720</text>
<text x="120.6" y="176.4">3360</text>
<text x="204.4" y="231" transform="rotate(-90 204.4 231)">1970</text>
</g>
<g font-size="4.2">
<text x="103.8" y="4.2">2</text>
<text x="313.8" y="4.2">1</text>
<text x="415.9" y="150.2">A</text>
<text x="103.8" y="296.2">2</text>
<text x="313.8" y="296.2">1</text>
</g>
<g font-size="3.4">
<text x="11.5" y="104.5" transform="rotate(-90 11.5 104.5)">Справ. №</text>
<text x="11.6" y="174.7" transform="rotate(-90 11.6 174.7)">Подп. и дата</text>
<text x="11.4" y="204.9" transform="rotate(-90 11.4 204.9)">Инв. № дубл.</text>
<text x="11.4" y="229.6" transform="rotate(-90 11.4 229.6)">Взам. инв. №</text>
<text x="369" y="255.5">Лит.</text>
<text x="382.8" y="255.5">Масса</text>
<text x="398.4" y="255.6">Масштаб</text>
<text x="11.4" y="259.2" transform="rotate(-90 11.4 259.2)">Подп. и дата</text>
<text x="230.5" y="260.5">Изм.</text>
<text x="238.4" y="260.4">Лист</text>
<text x="251.1" y="260.4">№ докум.</text>
<text x="273" y="260.4">Подп.</text>
<text x="286" y="260.4">Дата</text>
<text x="230.5" y="265.7">Разраб.</text>
<text x="230.5" y="275.7">Т. контр.</text>
<text x="230.6" y="270.7">Пров.</text>
<text x="366.2" y="275.3">Лист 1</text>
<text x="386.3" y="275.2">Листов 2</text>
<text x="230.6" y="285.7">Н. контр.</text>
<text x="11.6" y="290" transform="rotate(-90 11.6 290)">Инв. № подл.</text>
<text x="230.6" y="290.7">Утв.</text>
<text x="322.5" y="295">Копировал</text>
<text x="394.6" y="295">Формат А3</text>
</g>
</svg>
